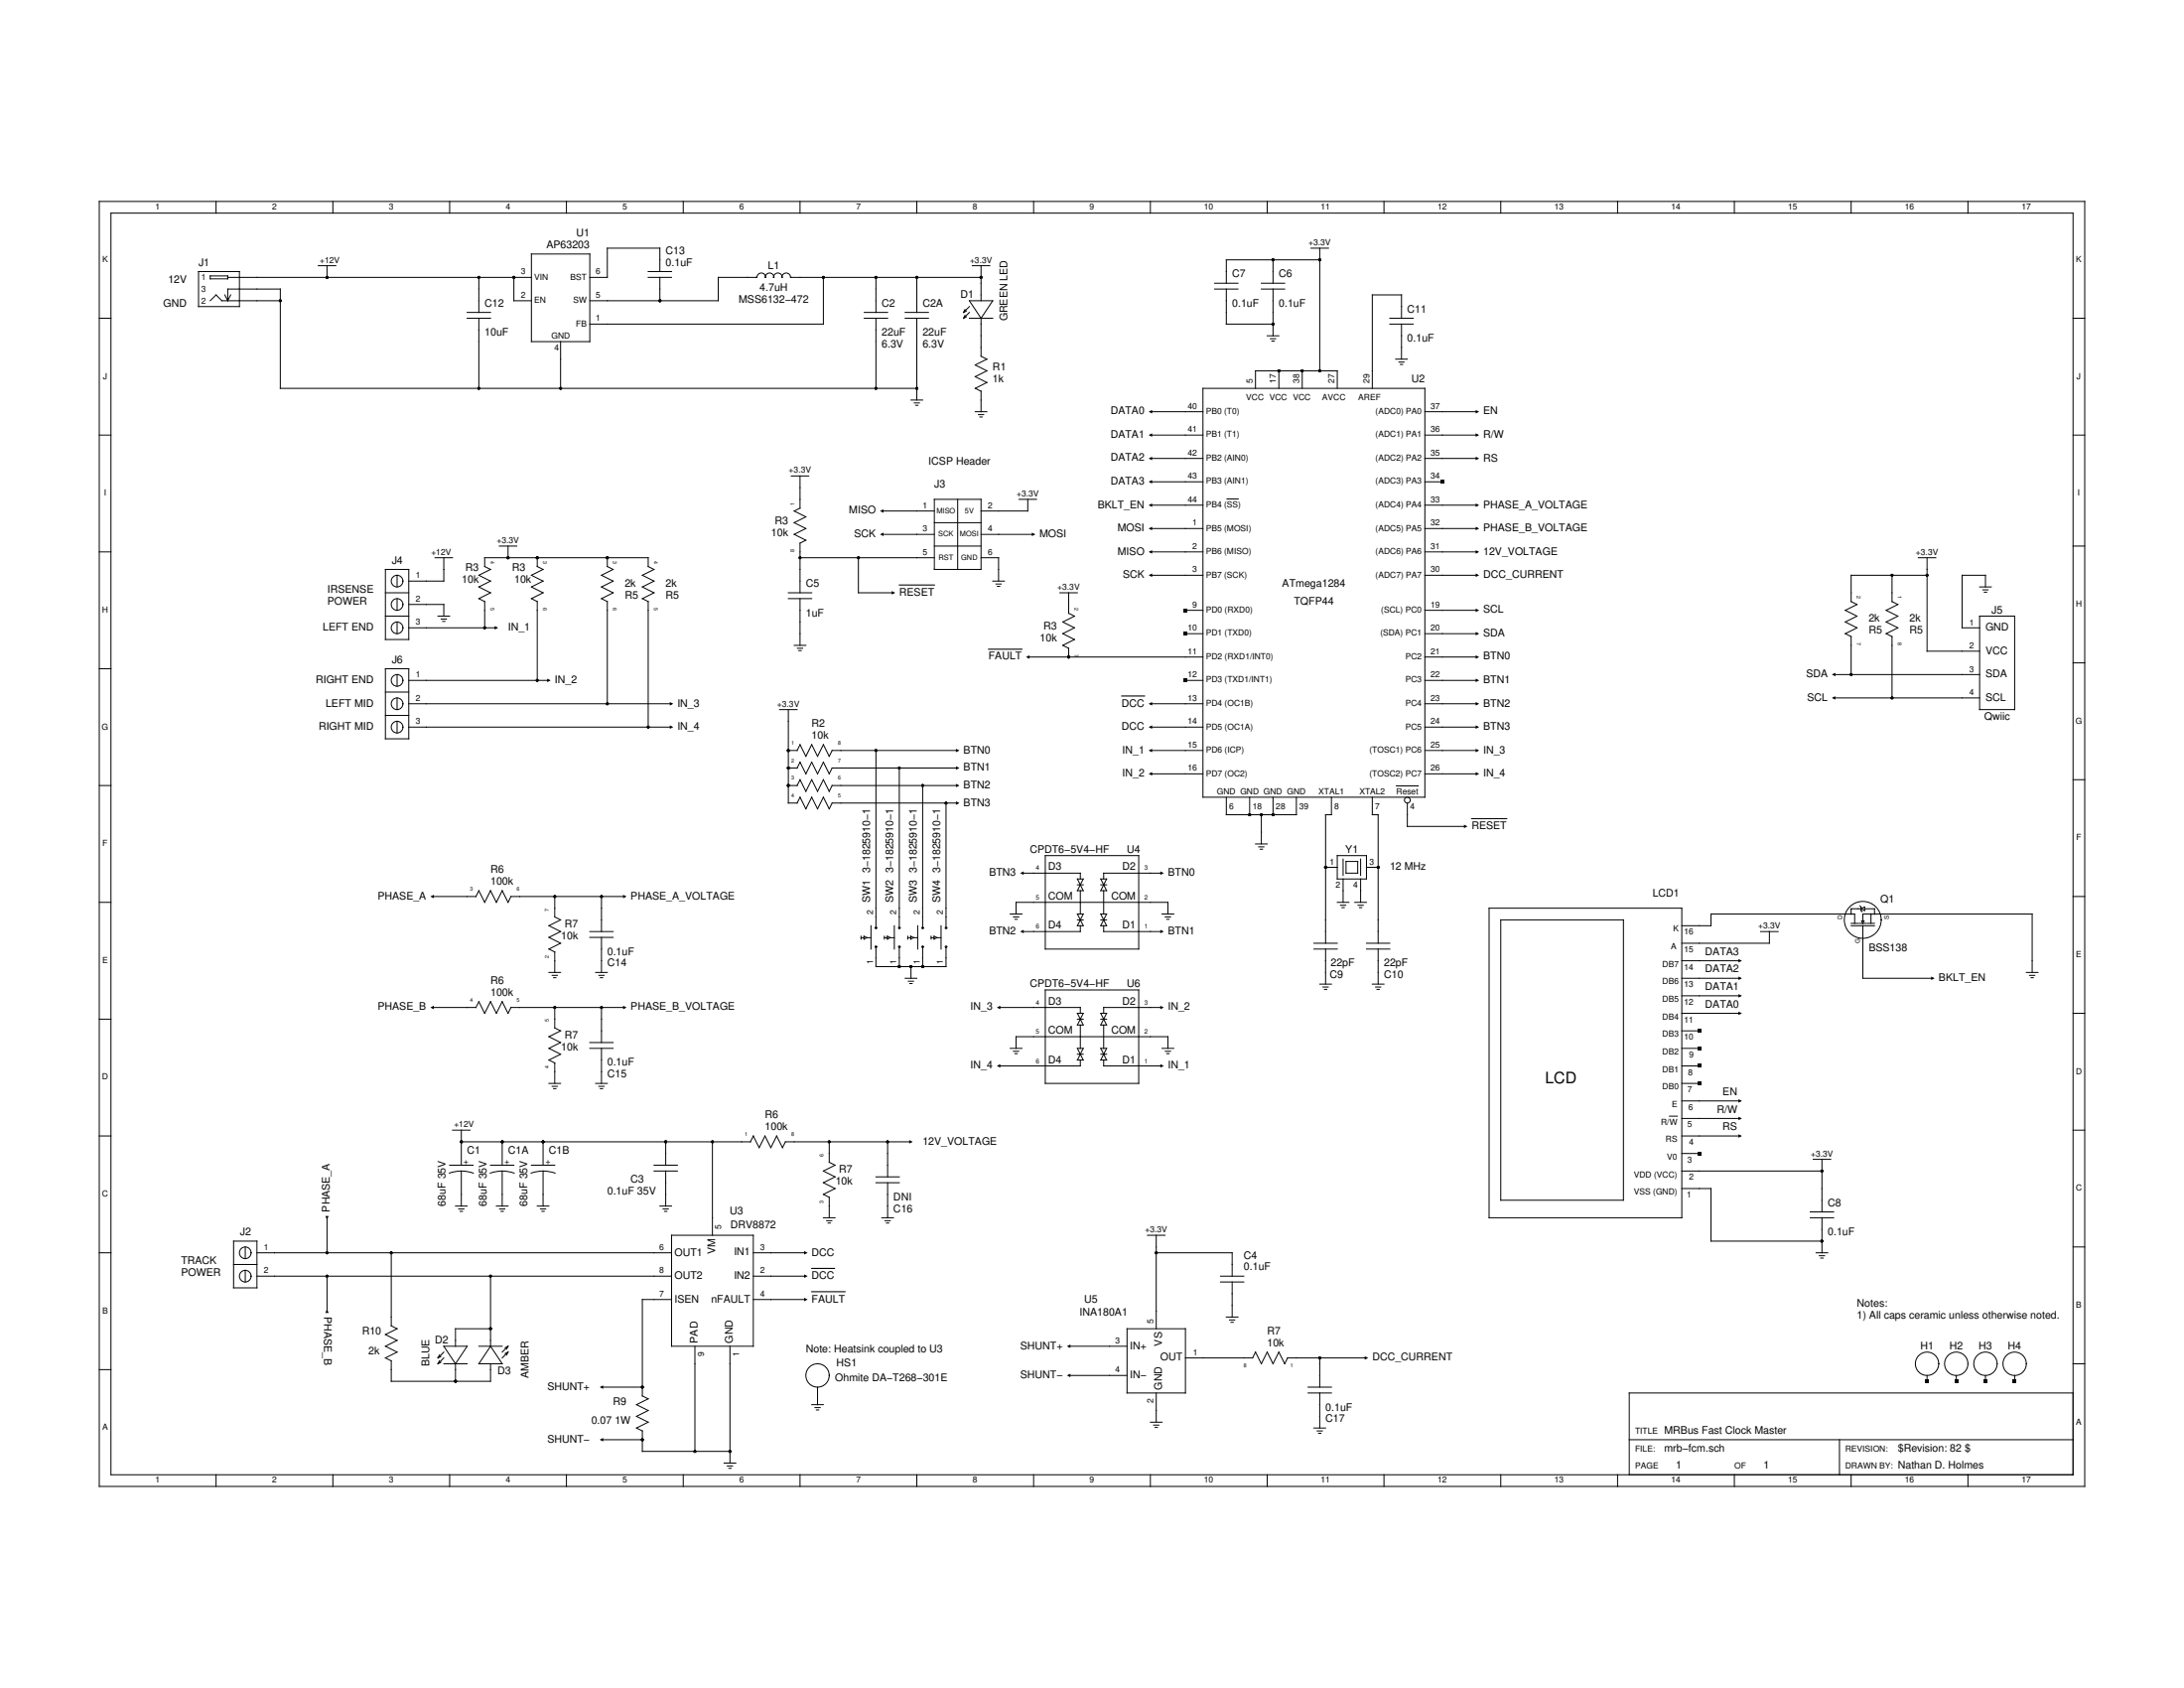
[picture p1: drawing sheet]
<svg xmlns="http://www.w3.org/2000/svg" width="279mm" height="216mm" viewBox="0 0 279 216" stroke-linecap="round" stroke-linejoin="round" font-family="sans-serif">
<g fill="none" stroke="#000" stroke-width=".13">
<path d="M12.7 25.8h254v164.3h-254zM14.2 27.3h251v161.3h-251zM25.4 34.7h5.2v4.5h-5.2zM26.9 38.5l.7-.8 .8 .8h7.5M26.9 35.3h2.2v.4h-2.2zM27.6 25.8v1.5M28.8 37.7l.3 .8M29.1 35.5h38.9M29.1 38.5v-1.5h6.8v12.7h81.4M29.5 37.7l-.4 .8M40.7 34h2.3M41.8 34v1.5"/>
<path d="M42.6 25.8v1.5M57.5 25.8v1.5M59.8 40h3M61.3 35.5v4.5M65.7 35.5v3h2.3M68 32.5h7.5v11.2h-7.5zM72.5 25.8v1.5M82.9 35.5h3M82.9 34.7h3M84.4 34.7v-3h-6.7v3.8h-2.2M84.4 35.5v3M87.4 25.8v1.5"/>
<path d="M102.3 25.8v1.5M105.3 35.5v6h-29.8M110.6 40h3M112.1 35.5v4.5M115.8 40h3M117.3 25.8v1.5M117.3 35.5v4.5M123.5 39.6l-.2 .4M123.6 39.8l-.3 .2M124 38.5h3l-1.5 2.2zM124 39.2l-.7 .8M124 40l-.7 .7"/>
<path d="M124.4 34h2.2M125.5 35.5h-24.4a.55 .55 0 0 0-.5-.6 .55 .55 0 0 0-.6 .6 .53 .53 0 0 0-.5-.6 .53 .53 0 0 0-.5 .6 .53 .53 0 0 0-.5-.6 .53 .53 0 0 0-.6 .6 .55 .55 0 0 0-.5-.6 .55 .55 0 0 0-.6 .6h-4.9v3h-16.4M125.5 34v4.5M132.2 25.8v1.5M147.2 25.8v1.5M155.4 36.2h3M155.4 37h3M156.9 37v4.5h6M161.4 36.2h3M161.4 37h3M162.1 25.8v1.5M162.9 33.2v3"/>
<path d="M162.9 37v5.9M167.7 31.7h2.3M168.8 33.2h-11.9v3M168.8 31.7v15.7M177.1 25.8v1.5M192 25.8v1.5M206.9 25.8v1.5M221.9 25.8v1.5M236.8 25.8v1.5M251.8 25.8v1.5M12.7 55.6h1.5M12.7 40.7h1.5"/>
<path d="M59.8 40.7h3M61.3 40.7v9M71.7 43.7v6M110.6 40.7h3M112.1 40.7v9M115.8 40.7h3M116.5 51.2h1.5M117 51.5h.6M117.1 51.8h.3M117.3 40.7v10.5M123.5 40.3l-.2 .4M123.6 40.5l-.3 .2"/>
<path d="M124 40.7h3M124.8 52.7h1.5M125.2 53h.6M125.4 53.3h.3M125.5 40.7v4.9l.8 .3-1.5 .8 1.5 .7-1.5 .8 1.5 .7-1.5 .8 .7 .3v2.7M147.2 55.6h6.7M147.2 52.7h6.7M147.2 58.6h6.7M153.9 49.7h28.4v52.3h-28.4zM160.6 49.7v-2.3h10.5v2.3M162.1 42.9h1.5M162.5 43.3h.7"/>
<path d="M162.7 43.6h.3M163.6 47.4v2.3M166.6 47.4v2.3M177.8 40.7h3M177.8 41.5h3M178.5 45.9h1.5M179 46.3h.6M179.1 46.6h.3M179.3 40.7v-3h-3.7v12M179.3 41.5v4.4M182.3 55.6h6.7M182.3 52.7h6.7"/>
<path d="M182.3 58.6h6.7M265.2 55.6h1.5M265.2 40.7h1.5M12.7 70.6h1.5M49.3 72.8h3v9h-3zM49.3 78.8h3M49.3 75.8h3M50.8 73.6v1.5M50.8 76.6v1.5M50.8 79.6v1.4M52.3 77.3h4.5v1.5M55.7 71.3h2.2"/>
<path d="M56 78.8h1.5M56.4 79.2h.7M56.6 79.5h.3M56.8 71.3v3h-4.5M62 72.5v-1.2h20.9v1.2M62 72.5l.8 .3-1.5 .8 1.5 .7-1.5 .8 1.5 .7-1.5 .8 .7 .3v3.4M63.9 69.8h2.2M65 69.8v1.5M68.7 71.3v1.2M68.7 72.5l.8 .3-1.5 .8 1.5 .7-1.5 .8 1.5 .7-1.5 .8 .7 .3v10.1M77.7 71.3v1.2M77.7 72.5l.7 .3-1.5 .8 1.5 .7-1.5 .8 1.5 .7-1.5 .8 .8 .3v13.1"/>
<path d="M82.9 72.5l.8 .3-1.5 .8 1.5 .7-1.5 .8 1.5 .7-1.5 .8 .7 .3v16.1M100.9 75.8h2.9M100.9 76.6h2.9M101.2 60.9h2.3M102.3 60.9v4.1l-.7 .4 1.5 .7-1.5 .8 1.5 .7-1.5 .7 1.5 .8-.8 .4v6.3M102.3 76.6v5.9M102.3 71.3h17.2M109.8 71.3v4.5h4.5M112.8 65.4h6.7M112.8 68.3h6.7M115 74.8h4.5M119.5 69.8h6"/>
<path d="M119.5 66.9h6M119.5 63.9h6v8.9h-6zM122.5 63.9v8.9M125.5 68.3h6.7M125.5 71.3h2.2v3M127 74.3h1.5M127.4 74.7h.7M127.6 75h.3M130.4 63.9h2.2M131.5 63.9v1.5h-6M135.6 75.8h2.2M136.7 78.4l.8 .4-1.5 .8 1.5 .7-1.5 .7 1.5 .8-1.5 .7 .7 .4v1.1"/>
<path d="M136.7 75.8v2.6M147.2 70.6h6.7M147.2 73.6h6.7M147.2 67.6h6.7M147.2 64.6h6.7M147.2 61.6h6.7M151.7 78.1h2.2M157 63.8h1.4M182.3 70.6h6.7M182.3 73.6h6.7M182.3 78.1h6.7M182.3 67.6h6.7"/>
<path d="M182.3 64.6h6.7M182.3 61.6h2.2M236.8 76.9l.8 .4-1.5 .8 1.5 .7-1.5 .8 1.5 .7-1.5 .7 .7 .4v4.9M242 73.6v3.4M242 76.9l.8 .4-1.5 .8 1.5 .7-1.5 .8 1.5 .7-1.5 .7 .7 .4v7.9M245.4 71.3h2.3M246.5 73.6h-9.7v3.4M246.5 71.3v12h6.8M253.3 78.8h4.4v12h-4.4zM253.3 75.1h1.4M253.7 75.4h.6M253.9 75.7h.2"/>
<path d="M254 75.1v-1.5h-3v6.7h2.3M265.2 69.8h1.5M12.7 85.5h1.5M49.3 85.5h3v9h-3zM49.3 88.5h3M49.3 91.5h3M50.8 86.3v1.5M50.8 89.3v1.5M50.8 92.3v1.4M52.3 80.3h11.2M52.3 93h33.6M52.3 90h33.6"/>
<path d="M52.3 87h17.9M99.7 90.8h2.3M100.9 96h1.1l.4-.8 .7 1.5 .7-1.5 .8 1.5 .7-1.5 .8 1.5 .4-.7h16M100.9 98.2h1.1l.4-.7 .7 1.5 .7-1.5 .8 1.5 .7-1.5 .8 1.5 .4-.8h16M100.9 90.8v11.9h1.1l.4-.7 .7 1.5 .7-1.5 .8 1.5 .7-1.5 .8 1.5 .4-.8h16M101.6 82.5h1.5M102 82.9h.7M102.2 83.2h.3M112.1 96v22.6M115 98.2v20.4M126.5 83h4.2M131.5 84h22.4"/>
<path d="M143.5 89h2.9M147.2 96h6.7M147.2 99h6.7M147.2 93h6.7M147.2 90h6.7M151.7 87h2.2M151.7 81h2.2M182.3 96h6.7M182.3 99h6.7M182.3 93h6.7M182.3 90h6.7M182.3 87h6.7"/>
<path d="M182.3 84h6.7M182.3 81h6.7M234.6 86.3h18.7M234.6 89.3h18.7M265.2 84.8h1.5M265.2 99.7h1.5M12.7 100.5h1.5M12.7 115.4h1.5M61.3 113.9l.7 1.5 .8-1.5 .7 1.5 .7-1.5 .8 1.5 .4-.7h14.5M61.3 113.9l-.4 .8h-5.6M71 114.7v2.6l.7 .4-1.5 .7 1.5 .7-1.5 .8 1.5 .7-1.5 .8 .8 .4v2.6M75.5 119.1h2.9"/>
<path d="M75.5 119.9h2.9M76.9 114.7v4.4M76.9 119.9v4.5M100.9 100.5h1.1l.4-.8 .7 1.5 .7-1.5 .8 1.5 .7-1.5 .8 1.5 .4-.7h16M110.2 119.7v.4M110.2 119.9h.3M110.5 119.7l.4 .2-.4 .2zM110.9 119.9h.5M111.4 118.4v3M113.1 119.9h.4M113.1 119.7v.4M113.5 119.7l.4 .2-.4 .2z"/>
<path d="M113.9 119.9h.5M114.4 118.4v3M116.1 119.9h.4M116.1 119.7v.4M116.5 119.7l.4 .2-.4 .2zM116.9 119.9h.5M117.4 118.4v3M118 100.5v18.1M119.1 119.9h.4M119.1 119.7v.4M119.5 119.7l.4 .2-.4 .2zM119.9 119.9h.5"/>
<path d="M120.4 118.4v3M121 102.7v15.9M129.2 116.9h1.5M129.7 117.3h.6M129.8 117.6h.3M130 116.9v-1.5h19.4v1.5M130.7 111.7h7.5v.7M133.7 109.4h12v12h-12zM137.8 116.9h.8l-.8 1.5h.8zM137.8 117.7h.8M137.8 112.4h.8l-.8 1.5h.8zM137.8 113.2h.8"/>
<path d="M138.2 118.4v.7h-7.5M138.2 113.9v3M140.8 116.9h.8l-.8 1.5h.8zM140.8 117.7h.8M140.8 112.4h.8l-.8 1.5h.8zM140.8 113.2h.8M141.2 118.4v.7h7.5M141.2 113.9v3M148.7 111.7h-7.5v.7M148.7 116.9h1.5M149.1 117.3h.6M149.3 117.6h.3"/>
<path d="M156.9 102v2.2h8.9v-2.2M159.9 102v2.2M160.6 107.9h1.5M161 108.3h.7M161.2 108.6h.3M161.4 104.2v3.7M162.9 102v2.2M169.6 110.9h1.5M170.3 102v2.2h-.7v16.4M171.1 115.4h1.5M171.1 109.4h3.7v3h-3.7zM171.5 115.8h.7"/>
<path d="M171.7 116.1h.3M171.8 109.9v2.1M171.8 112.4v3M172.2 110.2h1.5v1.5h-1.5zM173.3 115.4h1.5M173.7 115.8h.7M173.9 116.1h.3M174.1 109.9v2.1M174.1 112.4v3M174.8 110.9h1.5M175.6 102v2.2h.7v16.4M178.6 100.5h2.9"/>
<path d="M180 102.7v3h7.5M188.3 104.7h4.5M190.5 116.2h24.7v39.6h-24.7zM192 117.7h15.7v35.8h-15.7zM225.2 119.1h2.3M226.4 119.1v1.5h-11.2M236.8 118.4h3M236.8 118.1h.9M237.3 118.1v-1.2h-18.4v1.5h-3.7M237.9 118.1h.9M237.9 115.9l.2 .1v.5l.1 .1M238.1 116.2h-1.3v.7"/>
<path d="M238.1 116.2l.4-.2v.5zM238.2 117.8h.3l-.2 .3zM238.3 118.4v6.7h9M238.3 117.8v-.9h21.7v7.5M238.5 116.2h1.3v.7M238.9 118.1h.9M239.4 116.9v1.2M265.2 114.7h1.5M12.7 130.4h1.5M61.3 128.1l.7 1.5 .8-1.5 .7 1.5 .7-1.5 .8 1.5 .4-.7h14.5M61.3 128.1l-.4 .8h-5.6M70.2 138.6h1.5"/>
<path d="M70.2 124.4h1.5M70.6 124.8h.7M70.6 138.9h.7M70.8 125.1h.3M70.8 139.2h.3M71 128.9v2.6l.7 .3-1.5 .8 1.5 .7-1.5 .8 1.5 .7-1.5 .8 .8 .4v2.6M75.5 134.1h2.9M75.5 133.3h2.9M76.2 138.6h1.5M76.2 124.4h1.5M76.6 124.8h.7M76.6 138.9h.7"/>
<path d="M76.8 125.1h.3M76.8 139.2h.3M76.9 128.9v4.4M76.9 134.1v4.5M112.1 121.2v2.4h8.9v-2.4M115 121.2v2.4M115.8 125.1h1.5M116.2 125.5h.7M116.4 125.8h.3M116.5 123.6v1.5M118 121.2v2.4M127.7 128.9h10.5v.7"/>
<path d="M129.2 134.1h1.5M129.7 134.5h.6M129.8 134.8h.3M130 134.1v-1.5h19.4v1.5M133.7 126.6h12v12h-12zM137.8 130.4h.8M137.8 129.6h.8l-.8 1.5h.8zM137.8 134.1l.8 1.5h-.8l.8-1.5zM137.8 134.8h.8M138.2 135.6v.7h-10.5M138.2 131.1v3M140.8 130.4h.8"/>
<path d="M140.8 129.6h.8l-.8 1.5h.8zM140.8 134.1h.8l-.8 1.5h.8zM140.8 134.8h.8M141.2 135.6v.7h7.5M141.2 131.1v3M148.7 134.1h1.5M148.7 128.9h-7.5v.7M149.1 134.5h.6M149.3 134.8h.3M168.1 120.6h3M168.1 121.4h3M168.8 125.9h1.5"/>
<path d="M169.2 126.2h.7M169.4 126.5h.3M169.6 121.4v4.5M174.8 120.6h3M174.8 121.4h3M175.6 125.9h1.5M176 126.2h.6M176.2 126.5h.3M176.3 121.4v4.5M215.2 129.6h7.4M215.2 138.6h2.2M215.2 136.3h2.2"/>
<path d="M215.2 134.1h2.2M215.2 131.8h2.2M215.2 127.4h7.4M215.2 125.1h7.4M215.2 122.9h7.4M259.2 124.4h1.5M259.6 124.8h.7M259.8 125.1h.3M265.2 129.6h1.5M12.7 145.3h1.5M29.9 158.7h3v6h-3zM31.4 159.5v1.5"/>
<path d="M41.8 155.8v4.4M57.5 150a4.5 4.5 0 0 1 3.1 0M57.5 149h3M57.9 144.5h2.2M58.3 154.3h1.5M58.7 154.6h.7M58.9 154.9h.3M59 144.5v4.5M59 149.8v4.5M62.7 150a4.5 4.5 0 0 1 3.1 0M62.8 149h2.9M63.5 154.3h1.5"/>
<path d="M63.9 154.6h.7M64.1 154.9h.3M64.2 146v3M64.2 149.8v4.5M67.9 150a4.5 4.5 0 0 1 3.1 0M68 149h3M68.7 154.3h1.5M69.1 154.6h.7M69.3 154.9h.3M69.5 146v3M69.5 149.8v4.5M83.7 149.8h3"/>
<path d="M83.7 149h3M84.4 154.3h1.5M84.8 154.6h.7M85 154.9h.3M85.2 146v3M85.2 149.8v4.5M85.9 158h10.5v14.2h-10.5zM91.1 146v12M96.4 145.3l.7 1.5 .8-1.5 .7 1.5 .8-1.5 .7 1.5 .4-.8h16M96.4 145.3l-.4 .7h-37M105.3 155.8h1.5M105.3 152.8l.8 .3v2.7"/>
<path d="M105.7 156.1h.7M105.9 156.4h.3M106.1 146v2.7l.7 .3-1.5 .8 1.5 .7-1.5 .8 1.5 .7-1.5 .8M112.1 150.5h2.9M112.1 151.3h2.9M112.8 155.8h1.5M113.2 156.1h.7M113.4 156.4h.3M113.6 146v4.5M113.6 151.3v4.5M146.8 158h2.2M147.9 158v11.9"/>
<path d="M213.6 142.8h1M215.2 145.3h7.4M215.2 152h3.7v6.7h14.2M215.2 149.8h17.9M215.2 147.5h2.2M215.2 143.1h7.4M215.2 140.8h7.4M231.6 155.8h3M231.6 155h3M232 148.3h2.2M233.1 148.3v6.7M233.1 155.8v4.4"/>
<path d="M265.2 144.5h1.5M265.2 159.5h1.5M12.7 160.2h1.5M12.7 175.2h1.5M29.9 161.7h3M31.4 162.5v1.5M32.9 160.2h53M32.9 163.2h53M41.8 163.2v4.5M50.1 160.2v9.4l.7 .3-1.5 .8 1.5 .7-1.5 .8 1.5 .7-1.5 .8 .8 .4v2.6h12.7v-2.3M56.2 174.1l-.2 .3M56.2 173.3l-.2 .4"/>
<path d="M56.4 174.2l-.4 .2M56.4 173.5l-.4 .2M56.8 174.4h3M56.8 172.2h3l-1.5 2.2zM56.8 172.9l-.8 .8M56.8 173.7l-.8 .7M58.3 174.4v2.3M61.3 172.2h2.9M62.8 172.2l1.4 2.2h-2.9zM62.8 169.9h-4.5v2.3M62.8 163.2v9M65 172.9l-.8 .8"/>
<path d="M65 172.2l-.8 .7M65 172.2l-.4 .2M65 172.2l-.2 .4M65 172.9l-.4 .2M65 172.9l-.2 .4M76.9 177.4h5.3M82.2 178.5l.7 .4-1.5 .8 1.5 .7-1.5 .8 1.5 .7-1.5 .7 .8 .4v2.6h11.2M85.9 166.2h-3.7v12.4M88.9 172.2v13.4M93.4 172.2v14.9M96.4 160.2h6.7M96.4 163.2h6.7"/>
<path d="M96.4 166.2h6.7M103.8 165.2h4.3M103.8 162.2h3M103.8 179.7h1.5M104.6 177.4v2.3M136.7 172.2h7.5M136.7 175.9h7.5M144.2 169.9h7.5v8.3h-7.5zM147.9 160.2h9.7v3M147.9 178.2v3.7M151.7 173.7h8.5l.4-.8 .8 1.5 .7-1.5 .8 1.5 .7-1.5 .8 1.5 .3-.7h10.1M156.1 164h3"/>
<path d="M156.1 163.2h3M156.9 168.5h1.5M157.3 168.8h.7M157.5 169.1h.3M157.6 164v4.5M167.3 178.2h3M167.3 177.4h3M168.8 173.7v3.7M168.8 178.2v4.4M232.3 160.2h1.5M232.7 160.6h.7M232.9 160.9h.3"/>
<path d="M246.5 175.9v.8M250.3 175.9v.8M254 175.9v.8M257.7 175.9v.8M265.2 178.2h-56.8v10.4M265.2 174.4h1.5M27.6 188.6v1.5M42.6 188.6v1.5M57.5 188.6v1.5M72.5 188.6v1.5M76.9 184.1h5.3M87.4 188.6v1.5"/>
<path d="M92.6 187.1h1.5M93 187.5h.7M93.2 187.8h.3M102.3 188.6v1.5M104.3 180h.6M104.4 180.3h.3M117.3 188.6v1.5M132.2 188.6v1.5M147.2 188.6v1.5M147.2 181.9h1.5M147.6 182.3h.7M147.8 182.6h.3"/>
<path d="M162.1 188.6v1.5M168.1 182.6h1.5M168.5 183h.7M168.7 183.3h.3M177.1 188.6v1.5M192 188.6v1.5M206.9 188.6v1.5M208.4 184.1h56.8M221.9 188.6v1.5M235.3 184.1v4.5M236.8 188.6v1.5M251.8 188.6v1.5"/>
<circle cx="50.8" cy="77.3" r=".75"/>
<circle cx="50.8" cy="74.3" r=".75"/>
<circle cx="50.8" cy="90" r=".75"/>
<circle cx="50.8" cy="87" r=".75"/>
<circle cx="50.8" cy="80.3" r=".75"/>
<circle cx="50.8" cy="93" r=".75"/>
<circle cx="112.1" cy="118.7" r=".1"/>
<circle cx="115" cy="118.7" r=".1"/>
<circle cx="118" cy="118.7" r=".1"/>
<circle cx="121" cy="118.7" r=".1"/>
<circle cx="180" cy="102.3" r=".37"/>
<circle cx="236.8" cy="116.9" r=".04"/>
<circle cx="238.3" cy="117.7" r="2.36"/>
<circle cx="239.4" cy="116.9" r=".04"/>
<circle cx="239.8" cy="116.9" r=".04"/>
<circle cx="112.1" cy="121.1" r=".1"/>
<circle cx="115" cy="121.1" r=".1"/>
<circle cx="118" cy="121.1" r=".1"/>
<circle cx="121" cy="121.1" r=".1"/>
<circle cx="31.4" cy="160.2" r=".75"/>
<circle cx="31.4" cy="163.2" r=".75"/>
<circle cx="104.6" cy="175.9" r="1.49"/>
<circle cx="246.5" cy="174.4" r="1.49"/>
<circle cx="250.3" cy="174.4" r="1.49"/>
<circle cx="254" cy="174.4" r="1.49"/>
<circle cx="257.7" cy="174.4" r="1.49"/>
</g>
<g fill="#000">
<path d="M146.9 58.6l.5-.2v.5zM146.9 55.6l.5-.2v.5zM146.9 52.7l.5-.3v.5zM188.8 58.4l.4 .2-.4 .3zM188.8 55.4l.4 .2-.4 .3zM188.8 52.4l.4 .3-.4 .2zM112.6 65.4l.4-.3v.5zM112.6 68.3l.4-.2v.5zM114.1 75.6l.4 .2-.4 .2zM132 68.1l.5 .2-.5 .3zM146.9 70.6l.5-.2v.4zM146.9 73.6l.5-.2v.4z"/>
<path d="M146.9 67.6l.5-.2v.4zM146.9 61.6l.5-.2v.4zM146.9 64.6l.5-.2v.4zM151.4 77.8h.5v.5h-.5zM184.3 61.4h.4v.4h-.4zM188.8 77.8l.4 .3-.4 .2zM188.8 73.4l.4 .2-.4 .2zM188.8 70.4l.4 .2-.4 .2zM188.8 67.4l.4 .2-.4 .2zM188.8 64.4l.4 .2-.4 .2zM63.3 80.1l.4 .2-.4 .2zM70 86.8l.4 .2-.4 .2z"/>
<path d="M85.7 89.8l.4 .2-.4 .2zM85.7 92.8l.4 .2-.4 .2zM122.3 95.8l.4 .2-.4 .2zM122.3 98l.4 .2-.4 .3zM131.3 84l.4-.2v.5zM146.9 90l.5-.2v.4zM146.9 93l.5-.2v.4zM146.9 96l.5-.2v.4zM146.9 99l.5-.2v.4zM151.4 86.8h.5v.4h-.5zM151.4 80.8h.5v.5h-.5zM188.8 80.8l.4 .2-.4 .3z"/>
<path d="M188.8 83.8l.4 .2-.4 .3zM188.8 86.8l.4 .2-.4 .2zM188.8 89.8l.4 .2-.4 .2zM188.8 92.8l.4 .2-.4 .2zM188.8 95.8l.4 .2-.4 .2zM188.8 98.8l.4 .2-.4 .2zM234.4 86.3l.4-.2v.4zM234.4 89.3l.4-.3v.5zM55.1 114.7l.4-.3v.5zM79.7 114.4l.5 .3-.5 .2zM122.3 100.2l.4 .3-.4 .2zM122.3 102.5l.4 .2-.4 .2z"/>
<path d="M130.5 111.7l.5-.2v.4zM130.5 119.1l.5-.2v.5zM148.4 111.5l.5 .2-.5 .2zM148.4 118.9l.5 .2-.5 .3zM187.3 105.5l.4 .2-.4 .2zM55.1 128.9l.4-.3v.5zM79.7 128.6l.5 .3-.5 .2zM127.5 128.9l.5-.3v.5zM127.5 136.3l.5-.2v.5zM148.4 136.1l.5 .2-.5 .3zM148.4 128.6l.5 .3-.5 .2zM217.2 138.3h.4v.5h-.4z"/>
<path d="M217.2 136.1h.4v.5h-.4zM217.2 133.9h.4v.4h-.4zM217.2 131.6h.4v.5h-.4zM222.4 122.7l.4 .2-.4 .2zM222.4 124.9l.4 .2-.4 .2zM222.4 127.1l.4 .3-.4 .2zM222.4 129.4l.4 .2-.4 .2zM247.1 124.9l.4 .2-.4 .2zM41.6 155.5h.5l-.3 .5zM116.3 145.8l.5 .2-.5 .3zM217.2 147.3h.4v.5h-.4zM222.4 140.6l.4 .2-.4 .2z"/>
<path d="M222.4 142.8l.4 .3-.4 .2zM222.4 145.1l.4 .2-.4 .2zM41.8 167.5l.3 .4h-.5zM76.7 177.4l.5-.2v.4zM102.9 160l.4 .2-.4 .3zM102.9 166l.4 .2-.4 .2zM102.9 163l.4 .2-.4 .2zM136.5 175.9l.4-.2v.4zM136.5 172.2l.4-.2v.4zM174.6 173.5l.4 .2-.4 .2zM246.3 176.4h.5v.5h-.5zM250 176.4h.5v.5h-.5z"/>
<path d="M253.8 176.4h.4v.5h-.4zM257.5 176.4h.5v.5h-.5zM76.7 184.1l.5-.2v.5z"/>
<circle cx="35.9" cy="38.5" r=".19"/>
<circle cx="41.8" cy="35.5" r=".19"/>
<circle cx="61.3" cy="35.5" r=".19"/>
<circle cx="65.7" cy="35.5" r=".19"/>
<circle cx="84.4" cy="38.5" r=".19"/>
<circle cx="105.3" cy="35.5" r=".19"/>
<circle cx="112.1" cy="35.5" r=".19"/>
<circle cx="117.3" cy="35.5" r=".19"/>
<circle cx="125.5" cy="35.5" r=".19"/>
<circle cx="162.9" cy="33.2" r=".19"/>
<circle cx="168.8" cy="33.2" r=".19"/>
<circle cx="61.3" cy="49.7" r=".19"/>
<circle cx="71.7" cy="49.7" r=".19"/>
<circle cx="112.1" cy="49.7" r=".19"/>
<circle cx="117.3" cy="49.7" r=".19"/>
<circle cx="162.9" cy="41.5" r=".19"/>
<circle cx="163.6" cy="47.4" r=".19"/>
<circle cx="166.6" cy="47.4" r=".19"/>
<circle cx="168.8" cy="47.4" r=".19"/>
<circle cx="65" cy="71.3" r=".19"/>
<circle cx="68.7" cy="71.3" r=".19"/>
<circle cx="77.7" cy="71.3" r=".19"/>
<circle cx="102.3" cy="71.3" r=".19"/>
<circle cx="109.8" cy="71.3" r=".19"/>
<circle cx="242" cy="73.6" r=".19"/>
<circle cx="246.5" cy="73.6" r=".19"/>
<circle cx="62" cy="80.3" r=".19"/>
<circle cx="68.7" cy="87" r=".19"/>
<circle cx="77.7" cy="90" r=".19"/>
<circle cx="82.9" cy="93" r=".19"/>
<circle cx="100.9" cy="98.2" r=".19"/>
<circle cx="100.9" cy="96" r=".19"/>
<circle cx="112.1" cy="96" r=".19"/>
<circle cx="115" cy="98.2" r=".19"/>
<circle cx="136.7" cy="84" r=".19"/>
<circle cx="236.8" cy="86.3" r=".19"/>
<circle cx="242" cy="89.3" r=".19"/>
<circle cx="71" cy="114.7" r=".19"/>
<circle cx="76.9" cy="114.7" r=".19"/>
<circle cx="100.9" cy="100.5" r=".19"/>
<circle cx="118" cy="100.5" r=".19"/>
<circle cx="121" cy="102.7" r=".19"/>
<circle cx="159.9" cy="104.2" r=".19"/>
<circle cx="161.4" cy="104.2" r=".19"/>
<circle cx="162.9" cy="104.2" r=".19"/>
<circle cx="169.6" cy="110.9" r=".19"/>
<circle cx="176.3" cy="110.9" r=".19"/>
<circle cx="236.8" cy="116.9" r=".04"/>
<circle cx="239.4" cy="116.9" r=".04"/>
<circle cx="239.8" cy="116.9" r=".04"/>
<circle cx="71" cy="128.9" r=".19"/>
<circle cx="76.9" cy="128.9" r=".19"/>
<circle cx="115" cy="123.6" r=".19"/>
<circle cx="116.5" cy="123.6" r=".19"/>
<circle cx="118" cy="123.6" r=".19"/>
<circle cx="59" cy="146" r=".19"/>
<circle cx="64.2" cy="146" r=".19"/>
<circle cx="69.5" cy="146" r=".19"/>
<circle cx="85.2" cy="146" r=".19"/>
<circle cx="91.1" cy="146" r=".19"/>
<circle cx="106.1" cy="146" r=".19"/>
<circle cx="113.6" cy="146" r=".19"/>
<circle cx="233.1" cy="158.7" r=".19"/>
<circle cx="233.1" cy="149.8" r=".19"/>
<circle cx="41.8" cy="160.2" r=".19"/>
<circle cx="41.8" cy="163.2" r=".19"/>
<circle cx="50.1" cy="160.2" r=".19"/>
<circle cx="58.3" cy="176.7" r=".19"/>
<circle cx="62.8" cy="163.2" r=".19"/>
<circle cx="62.8" cy="169.9" r=".19"/>
<circle cx="82.2" cy="177.4" r=".19"/>
<circle cx="147.9" cy="160.2" r=".19"/>
<circle cx="168.8" cy="173.7" r=".19"/>
<circle cx="82.2" cy="184.1" r=".19"/>
<circle cx="88.9" cy="185.6" r=".19"/>
<circle cx="93.4" cy="185.6" r=".19"/>
</g>
<text font-size="2" x="197.7" y="138.6">LCD</text>
<g font-size="1.3">
<text x="25.4" y="34">J1</text>
<text x="69.9" y="31.7">AP63203</text>
<text x="73.7" y="30.2">U1</text>
<text x="85.2" y="32.5">C13</text>
<text x="85.2" y="34">0.1uF</text>
<text x="98.2" y="34.4">L1</text>
<text x="157.6" y="35.5">C7</text>
<text x="163.6" y="35.5">C6</text>
<text x="20.9" y="39.2">GND</text>
<text x="21.5" y="36.2">12V</text>
<text x="62" y="39.2">C12</text>
<text x="94.5" y="38.7">MSS6132−472</text>
<text x="97.2" y="37.2">4.7uH</text>
<text x="112.8" y="39.2">C2</text>
<text x="118" y="39.2">C2A</text>
<text x="122.9" y="38.1">D1</text>
<text x="128.9" y="41.1" transform="rotate(-90 128.9 41.1)">GREEN LED</text>
<text x="157.6" y="39.2">0.1uF</text>
<text x="163.6" y="39.2">0.1uF</text>
<text x="180" y="40">C11</text>
<text x="62" y="42.9">10uF</text>
<text x="112.8" y="42.9">22uF</text>
<text x="112.8" y="44.4">6.3V</text>
<text x="118" y="42.9">22uF</text>
<text x="118" y="44.4">6.3V</text>
<text x="127" y="47.4">R1</text>
<text x="180" y="43.7">0.1uF</text>
<text x="127" y="48.9">1k</text>
<text x="142.1" y="53">DATA0</text>
<text x="180.6" y="48.9">U2</text>
<text x="189.8" y="53">EN</text>
<text x="118.8" y="59.4">ICSP Header</text>
<text x="142.1" y="59">DATA2</text>
<text x="142.1" y="56">DATA1</text>
<text x="189.8" y="59">RS</text>
<text x="189.8" y="56">R/W</text>
<text x="108.6" y="65.7">MISO</text>
<text x="119.5" y="62.4">J3</text>
<text x="140.4" y="65">BKLT_EN</text>
<text x="142.1" y="62">DATA3</text>
<text x="189.8" y="65">PHASE_A_VOLTAGE</text>
<text x="98.7" y="68.6">10k</text>
<text x="99.1" y="67.1">R3</text>
<text x="109.3" y="68.7">SCK</text>
<text x="133" y="68.7">MOSI</text>
<text x="143" y="70.9">MISO</text>
<text x="143" y="68">MOSI</text>
<text x="189.8" y="70.9">12V_VOLTAGE</text>
<text x="189.8" y="68">PHASE_B_VOLTAGE</text>
<text x="41.9" y="75.8">IRSENSE</text>
<text x="41.9" y="77.3">POWER</text>
<text x="50.1" y="72.1">J4</text>
<text x="59.1" y="74.6">10k</text>
<text x="59.5" y="73.1">R3</text>
<text x="65.5" y="73.1">R3</text>
<text x="65.8" y="74.6">10k</text>
<text x="79.9" y="75.1">2k</text>
<text x="79.9" y="76.6">R5</text>
<text x="85.2" y="75.1">2k</text>
<text x="85.2" y="76.6">R5</text>
<text x="103.1" y="75.1">C5</text>
<text x="115" y="76.2">RESET</text>
<text x="143.7" y="73.9">SCK</text>
<text x="164" y="75">ATmega1284</text>
<text x="165.5" y="77.3">TQFP44</text>
<text x="189.8" y="73.9">DCC_CURRENT</text>
<text x="41.3" y="80.7">LEFT END</text>
<text x="65" y="80.7">IN_1</text>
<text x="103.1" y="78.8">1uF</text>
<text x="133" y="82">10k</text>
<text x="133.5" y="80.5">R3</text>
<text x="189.8" y="78.4">SCL</text>
<text x="189.8" y="81.4">SDA</text>
<text x="239.1" y="79.6">2k</text>
<text x="239.1" y="81">R5</text>
<text x="244.3" y="79.6">2k</text>
<text x="244.3" y="81">R5</text>
<text x="254" y="80.7">GND</text>
<text x="254" y="83.6">VCC</text>
<text x="254.8" y="78.4">J5</text>
<text x="40.4" y="87.4">RIGHT END</text>
<text x="50.1" y="84.8">J6</text>
<text x="71" y="87.4">IN_2</text>
<text x="126.5" y="84.4">FAULT</text>
<text x="189.8" y="84.4">BTN0</text>
<text x="189.8" y="87.4">BTN1</text>
<text x="231.1" y="86.6">SDA</text>
<text x="231.2" y="89.6">SCL</text>
<text x="254" y="86.6">SDA</text>
<text x="254" y="89.6">SCL</text>
<text x="40.8" y="93.4">RIGHT MID</text>
<text x="41.7" y="90.4">LEFT MID</text>
<text x="86.7" y="90.4">IN_3</text>
<text x="86.7" y="93.4">IN_4</text>
<text x="103.8" y="94.5">10k</text>
<text x="103.8" y="93">R2</text>
<text x="143.5" y="90.4">DCC</text>
<text x="143.5" y="93.4">DCC</text>
<text x="189.8" y="90.4">BTN2</text>
<text x="189.8" y="93.4">BTN3</text>
<text x="253.8" y="92.1">Qwiic</text>
<text x="123.3" y="96.3">BTN0</text>
<text x="123.3" y="98.6">BTN1</text>
<text x="123.3" y="100.8">BTN2</text>
<text x="143.6" y="96.3">IN_1</text>
<text x="143.6" y="99.3">IN_2</text>
<text x="189.8" y="96.3">IN_3</text>
<text x="189.8" y="99.3">IN_4</text>
<text x="123.3" y="103.1">BTN3</text>
<text x="188.3" y="106.1">RESET</text>
<text x="62.8" y="113.2">100k</text>
<text x="62.8" y="111.7">R6</text>
<text x="126.5" y="112">BTN3</text>
<text x="131.7" y="109.1">CPDT6−5V4−HF</text>
<text x="134.1" y="111.3">D3</text>
<text x="143.6" y="111.3">D2</text>
<text x="144.2" y="109.1">U4</text>
<text x="149.4" y="112">BTN0</text>
<text x="172.1" y="109.1">Y1</text>
<text x="177.8" y="111.3">12 MHz</text>
<text x="48.3" y="115">PHASE_A</text>
<text x="72.2" y="118.6">R7</text>
<text x="80.7" y="115">PHASE_A_VOLTAGE</text>
<text x="111.3" y="115.4" transform="rotate(-90 111.3 115.4)">SW1 3−1825910−1</text>
<text x="114.3" y="115.4" transform="rotate(-90 114.3 115.4)">SW2 3−1825910−1</text>
<text x="117.3" y="115.4" transform="rotate(-90 117.3 115.4)">SW3 3−1825910−1</text>
<text x="120.3" y="115.4" transform="rotate(-90 120.3 115.4)">SW4 3−1825910−1</text>
<text x="126.5" y="119.5">BTN2</text>
<text x="134.1" y="115">COM</text>
<text x="134.1" y="118.8">D4</text>
<text x="142.2" y="115">COM</text>
<text x="143.6" y="118.8">D1</text>
<text x="149.4" y="119.5">BTN1</text>
<text x="211.4" y="114.7">LCD1</text>
<text x="240.6" y="115.4">Q1</text>
<text x="62.8" y="125.9">R6</text>
<text x="71.8" y="120.1">10k</text>
<text x="77.7" y="123.6">C14</text>
<text x="77.7" y="122.1">0.1uF</text>
<text x="170.1" y="125.1">C9</text>
<text x="170.2" y="123.6">22pF</text>
<text x="177.1" y="125.1">C10</text>
<text x="177.1" y="123.6">22pF</text>
<text x="218.1" y="122.1">DATA3</text>
<text x="218.1" y="124.4">DATA2</text>
<text x="239.1" y="121.6">BSS138</text>
<text x="248" y="125.5">BKLT_EN</text>
<text x="48.3" y="129.2">PHASE_B</text>
<text x="62.8" y="127.4">100k</text>
<text x="80.7" y="129.2">PHASE_B_VOLTAGE</text>
<text x="124.2" y="129.2">IN_3</text>
<text x="131.7" y="126.2">CPDT6−5V4−HF</text>
<text x="134.1" y="128.5">D3</text>
<text x="143.6" y="128.5">D2</text>
<text x="144.2" y="126.2">U6</text>
<text x="149.4" y="129.2">IN_2</text>
<text x="218.1" y="126.6">DATA1</text>
<text x="218.1" y="128.9">DATA0</text>
<text x="71.8" y="134.3">10k</text>
<text x="72.2" y="132.8">R7</text>
<text x="77.7" y="137.8">C15</text>
<text x="77.7" y="136.3">0.1uF</text>
<text x="124.2" y="136.7">IN_4</text>
<text x="134.1" y="132.2">COM</text>
<text x="134.1" y="136">D4</text>
<text x="142.2" y="132.2">COM</text>
<text x="143.6" y="136">D1</text>
<text x="149.4" y="136.7">IN_1</text>
<text x="97.9" y="143.1">R6</text>
<text x="219.6" y="142.3">R/W</text>
<text x="220.4" y="140.1">EN</text>
<text x="59.8" y="147.5">C1</text>
<text x="65" y="147.5">C1A</text>
<text x="70.2" y="147.5">C1B</text>
<text x="97.9" y="144.5">100k</text>
<text x="118" y="146.4">12V_VOLTAGE</text>
<text x="220.4" y="144.5">RS</text>
<text x="42.2" y="155" transform="rotate(-90 42.2 155)">PHASE_A</text>
<text x="57" y="154.3" transform="rotate(-90 57 154.3)">68uF 35V</text>
<text x="62.2" y="154.3" transform="rotate(-90 62.2 154.3)">68uF 35V</text>
<text x="67.5" y="154.3" transform="rotate(-90 67.5 154.3)">68uF 35V</text>
<text x="77.7" y="152.8">0.1uF 35V</text>
<text x="80.7" y="151.3">C3</text>
<text x="93.4" y="155.4">U3</text>
<text x="106.9" y="151.5">10k</text>
<text x="107.3" y="150">R7</text>
<text x="114.3" y="155">C16</text>
<text x="114.3" y="153.5">DNI</text>
<text x="233.8" y="154.3">C8</text>
<text x="23.2" y="161.7">TRACK</text>
<text x="30.7" y="158">J2</text>
<text x="86.3" y="160.6">OUT1</text>
<text x="91.5" y="160.4" transform="rotate(-90 91.5 160.4)">VM</text>
<text x="93.4" y="157.1">DRV8872</text>
<text x="93.9" y="160.6">IN1</text>
<text x="103.8" y="160.6">DCC</text>
<text x="159.1" y="161">C4</text>
<text x="233.8" y="158">0.1uF</text>
<text x="23.2" y="163.2">POWER</text>
<text x="86.3" y="163.6">OUT2</text>
<text x="86.3" y="166.6">ISEN</text>
<text x="91" y="166.6">nFAULT</text>
<text x="93.9" y="163.6">IN2</text>
<text x="103.8" y="166.6">FAULT</text>
<text x="103.8" y="163.6">DCC</text>
<text x="138.7" y="166.6">U5</text>
<text x="159.1" y="162.5">0.1uF</text>
<text x="237.6" y="167.1">Notes:</text>
<text x="41.5" y="168.5" transform="rotate(90 41.5 168.5)">PHASE_B</text>
<text x="46.3" y="170.7">R10</text>
<text x="47.1" y="173.2">2k</text>
<text x="55.7" y="171.8">D2</text>
<text x="89.3" y="171.8" transform="rotate(-90 89.3 171.8)">PAD</text>
<text x="93.7" y="171.8" transform="rotate(-90 93.7 171.8)">GND</text>
<text x="103.1" y="172.9">Note: Heatsink coupled to U3</text>
<text x="130.5" y="172.5">SHUNT+</text>
<text x="138.1" y="168.3">INA180A1</text>
<text x="144.6" y="172.5">IN+</text>
<text x="148.7" y="172.2" transform="rotate(-90 148.7 172.2)">VS</text>
<text x="162.1" y="172.2">10k</text>
<text x="162.1" y="170.7">R7</text>
<text x="237.6" y="168.6">1) All caps ceramic unless otherwise noted.</text>
<text x="245.7" y="172.5">H1</text>
<text x="249.4" y="172.5">H2</text>
<text x="253.1" y="172.5">H3</text>
<text x="256.9" y="172.5">H4</text>
<text x="54.9" y="174.8" transform="rotate(-90 54.9 174.8)">BLUE</text>
<text x="63.6" y="175.8">D3</text>
<text x="67.6" y="176.3" transform="rotate(-90 67.6 176.3)">AMBER</text>
<text x="70" y="177.8">SHUNT+</text>
<text x="78.4" y="179.7">R9</text>
<text x="106.8" y="176.7">Ohmite DA−T268−301E</text>
<text x="107" y="174.8">HS1</text>
<text x="130.5" y="176.3">SHUNT−</text>
<text x="144.6" y="176.3">IN−</text>
<text x="148.4" y="174">OUT</text>
<text x="148.7" y="177.8" transform="rotate(-90 148.7 177.8)">GND</text>
<text x="175.6" y="174">DCC_CURRENT</text>
<text x="70" y="184.5">SHUNT−</text>
<text x="75.7" y="182.1">0.07 1W</text>
<text x="169.6" y="181.9">C17</text>
<text x="169.6" y="180.4">0.1uF</text>
<text x="212.9" y="183.4">MRBus Fast Clock Master</text>
<text x="212.9" y="185.6">mrb−fcm.sch</text>
<text x="242.8" y="185.6">$Revision: 82 $</text>
<text x="214.4" y="187.9">1</text>
<text x="225.6" y="187.9">1</text>
<text x="242.8" y="187.9">Nathan D. Holmes</text>
</g>
<g font-size="1.1">
<text x="19.9" y="26.8">1</text>
<text x="34.8" y="26.8">2</text>
<text x="49.8" y="26.8">3</text>
<text x="64.7" y="26.8">4</text>
<text x="79.6" y="26.8">5</text>
<text x="94.6" y="26.8">6</text>
<text x="109.5" y="26.8">7</text>
<text x="124.5" y="26.8">8</text>
<text x="139.4" y="26.8">9</text>
<text x="154" y="26.8">10</text>
<text x="169" y="26.8">11</text>
<text x="183.9" y="26.8">12</text>
<text x="198.9" y="26.8">13</text>
<text x="213.8" y="26.8">14</text>
<text x="228.7" y="26.8">15</text>
<text x="243.7" y="26.8">16</text>
<text x="258.6" y="26.8">17</text>
<text x="13.1" y="33.5">K</text>
<text x="25.8" y="35.9">1</text>
<text x="40.9" y="33.6">+12V</text>
<text x="66.6" y="35.1">3</text>
<text x="68.4" y="35.8">VIN</text>
<text x="73" y="35.8">BST</text>
<text x="76.2" y="35.1">6</text>
<text x="124.1" y="33.6">+3.3V</text>
<text x="167.4" y="31.4">+3.3V</text>
<text x="265.6" y="33.5">K</text>
<text x="25.8" y="38.8">2</text>
<text x="25.8" y="37.3">3</text>
<text x="66.6" y="38.1">2</text>
<text x="68.4" y="38.7">EN</text>
<text x="73.3" y="38.8">SW</text>
<text x="73.7" y="41.7">FB</text>
<text x="76.2" y="41.1">1</text>
<text x="76.2" y="38.1">5</text>
<text x="70.6" y="43.3">GND</text>
<text x="70.9" y="44.8">4</text>
<text x="13.2" y="48.5">J</text>
<text x="151.9" y="52.3">40</text>
<text x="154.3" y="52.9">PB0 (T0)</text>
<text x="159.4" y="51.2">VCC VCC VCC</text>
<text x="160.2" y="49" transform="rotate(-90 160.2 49)">5</text>
<text x="163.2" y="49" transform="rotate(-90 163.2 49)">17</text>
<text x="166.2" y="49" transform="rotate(-90 166.2 49)">38</text>
<text x="169.2" y="51.2">AVCC</text>
<text x="170.7" y="49" transform="rotate(-90 170.7 49)">27</text>
<text x="173.8" y="51.2">AREF</text>
<text x="175.2" y="49" transform="rotate(-90 175.2 49)">29</text>
<text x="176" y="52.9">(ADC0) PA0</text>
<text x="183" y="52.3">37</text>
<text x="265.7" y="48.5">J</text>
<text x="151.9" y="58.3">42</text>
<text x="151.9" y="55.3">41</text>
<text x="154.3" y="58.9">PB2 (AIN0)</text>
<text x="154.3" y="55.9">PB1 (T1)</text>
<text x="176" y="58.9">(ADC2) PA2</text>
<text x="176" y="55.9">(ADC1) PA1</text>
<text x="183" y="58.3">35</text>
<text x="183" y="55.3">36</text>
<text x="13.3" y="63.4">I</text>
<text x="100.9" y="60.5">+3.3V</text>
<text x="118" y="65">1</text>
<text x="126.4" y="65">2</text>
<text x="130.1" y="63.5">+3.3V</text>
<text x="151.9" y="64.2">44</text>
<text x="151.9" y="61.3">43</text>
<text x="154.3" y="61.9">PB3 (AIN1)</text>
<text x="154.3" y="64.9">PB4 (SS)</text>
<text x="176" y="64.9">(ADC4) PA4</text>
<text x="176" y="61.9">(ADC3) PA3</text>
<text x="183" y="64.2">33</text>
<text x="183" y="61.3">34</text>
<text x="265.8" y="63.4">I</text>
<text x="55.2" y="71">+12V</text>
<text x="63.6" y="69.5">+3.3V</text>
<text x="118" y="68">3</text>
<text x="118" y="71">5</text>
<text x="126.4" y="68">4</text>
<text x="126.4" y="71">6</text>
<text x="152.5" y="70.2">2</text>
<text x="152.5" y="67.2">1</text>
<text x="154.3" y="70.9">PB6 (MISO)</text>
<text x="154.3" y="67.9">PB5 (MOSI)</text>
<text x="176" y="70.9">(ADC6) PA6</text>
<text x="176" y="67.9">(ADC5) PA5</text>
<text x="183" y="70.2">31</text>
<text x="183" y="67.2">32</text>
<text x="245.1" y="71">+3.3V</text>
<text x="53.2" y="74">1</text>
<text x="53.2" y="76.9">2</text>
<text x="135.3" y="75.4">+3.3V</text>
<text x="152.5" y="77.7">9</text>
<text x="152.5" y="73.2">3</text>
<text x="154.3" y="73.9">PB7 (SCK)</text>
<text x="176" y="73.9">(ADC7) PA7</text>
<text x="183" y="77.7">19</text>
<text x="183" y="73.2">30</text>
<text x="265.6" y="77.6">H</text>
<text x="13.1" y="78.3">H</text>
<text x="53.2" y="79.9">3</text>
<text x="151.9" y="83.7">11</text>
<text x="151.9" y="80.7">10</text>
<text x="154.3" y="81.3">PD1 (TXD0)</text>
<text x="154.3" y="78.3">PD0 (RXD0)</text>
<text x="176.6" y="81.3">(SDA) PC1</text>
<text x="176.7" y="78.3">(SCL) PC0</text>
<text x="183" y="83.7">21</text>
<text x="183" y="80.7">20</text>
<text x="251.9" y="80">1</text>
<text x="251.9" y="83">2</text>
<text x="53.2" y="86.7">1</text>
<text x="53.2" y="89.6">2</text>
<text x="151.9" y="89.6">13</text>
<text x="151.9" y="86.7">12</text>
<text x="154.3" y="87.3">PD3 (TXD1/INT1)</text>
<text x="154.3" y="84.3">PD2 (RXD1/INT0)</text>
<text x="179.8" y="87.3">PC3</text>
<text x="179.8" y="84.3">PC2</text>
<text x="183" y="89.6">23</text>
<text x="183" y="86.7">22</text>
<text x="251.9" y="85.9">3</text>
<text x="251.9" y="88.9">4</text>
<text x="13" y="93.3">G</text>
<text x="53.2" y="92.6">3</text>
<text x="99.4" y="90.4">+3.3V</text>
<text x="151.9" y="95.6">15</text>
<text x="151.9" y="92.6">14</text>
<text x="154.3" y="93.3">PD5 (OC1A)</text>
<text x="154.3" y="90.3">PD4 (OC1B)</text>
<text x="179.8" y="93.3">PC5</text>
<text x="179.8" y="90.3">PC4</text>
<text x="183" y="95.6">25</text>
<text x="183" y="92.6">24</text>
<text x="265.5" y="92.5">G</text>
<text x="151.9" y="98.6">16</text>
<text x="154.3" y="99.3">PD7 (OC2)</text>
<text x="154.3" y="96.3">PD6 (ICP)</text>
<text x="155.7" y="101.6">GND GND GND GND</text>
<text x="168.7" y="101.6">XTAL1</text>
<text x="173.9" y="101.6">XTAL2</text>
<text x="175.2" y="99.3">(TOSC2) PC7</text>
<text x="175.2" y="96.3">(TOSC1) PC6</text>
<text x="178.6" y="101.6">Reset</text>
<text x="183" y="98.6">26</text>
<text x="157.3" y="103.5">6</text>
<text x="160.2" y="103.5">18</text>
<text x="163.2" y="103.5">28</text>
<text x="166.2" y="103.5">39</text>
<text x="170.7" y="103.5">8</text>
<text x="175.9" y="103.5">7</text>
<text x="180.4" y="103.5">4</text>
<text x="265.6" y="107.5">F</text>
<text x="13.1" y="108.2">F</text>
<text x="170.1" y="110.6">1</text>
<text x="170.9" y="113.6">2</text>
<text x="173.1" y="113.6">4</text>
<text x="175.2" y="110.6">3</text>
<text x="111.7" y="116.9" transform="rotate(-90 111.7 116.9)">2</text>
<text x="114.7" y="116.9" transform="rotate(-90 114.7 116.9)">2</text>
<text x="117.7" y="116.9" transform="rotate(-90 117.7 116.9)">2</text>
<text x="120.6" y="116.9" transform="rotate(-90 120.6 116.9)">2</text>
<text x="214.1" y="119.2">K</text>
<text x="215.4" y="119.6">16</text>
<text x="224.9" y="118.8">+3.3V</text>
<text x="13.1" y="123.2">E</text>
<text x="111.7" y="123.3" transform="rotate(-90 111.7 123.3)">1</text>
<text x="114.7" y="123.3" transform="rotate(-90 114.7 123.3)">1</text>
<text x="117.7" y="123.3" transform="rotate(-90 117.7 123.3)">1</text>
<text x="120.6" y="123.3" transform="rotate(-90 120.6 123.3)">1</text>
<text x="212.7" y="125.9">DB6</text>
<text x="212.7" y="123.7">DB7</text>
<text x="213.8" y="121.4">A</text>
<text x="215.4" y="124">14</text>
<text x="215.4" y="121.8">15</text>
<text x="265.6" y="122.4">E</text>
<text x="212.7" y="130.4">DB4</text>
<text x="212.7" y="128.2">DB5</text>
<text x="215.4" y="130.8">11</text>
<text x="215.4" y="128.5">12</text>
<text x="215.4" y="126.3">13</text>
<text x="212.7" y="132.6">DB3</text>
<text x="212.7" y="134.9">DB2</text>
<text x="212.7" y="137.1">DB1</text>
<text x="215.4" y="133">10</text>
<text x="216" y="137.5">8</text>
<text x="216.1" y="135.2">9</text>
<text x="265.6" y="137.4">D</text>
<text x="13.1" y="138.1">D</text>
<text x="212.5" y="143.8">R/W</text>
<text x="212.7" y="139.4">DB0</text>
<text x="213.9" y="141.6">E</text>
<text x="215.9" y="139.7">7</text>
<text x="216" y="142">6</text>
<text x="58.1" y="144.2">+12V</text>
<text x="59.4" y="148.3" transform="rotate(90 59.4 148.3)">+</text>
<text x="64.6" y="148.3" transform="rotate(90 64.6 148.3)">+</text>
<text x="69.8" y="148.3" transform="rotate(90 69.8 148.3)">+</text>
<text x="213.1" y="146.1">RS</text>
<text x="213.3" y="148.3">V0</text>
<text x="215.9" y="148.7">3</text>
<text x="215.9" y="144.2">5</text>
<text x="216.1" y="146.4">4</text>
<text x="231.7" y="147.9">+3.3V</text>
<text x="13.1" y="153.1">C</text>
<text x="209" y="152.8">VSS (GND)</text>
<text x="209" y="150.6">VDD (VCC)</text>
<text x="215.8" y="153.2">1</text>
<text x="216.1" y="150.9">2</text>
<text x="265.6" y="152.3">C</text>
<text x="33.8" y="159.9">1</text>
<text x="84.3" y="159.9">6</text>
<text x="92.3" y="157.3" transform="rotate(-90 92.3 157.3)">5</text>
<text x="97.3" y="159.9">3</text>
<text x="146.5" y="157.6">+3.3V</text>
<text x="13.1" y="168">B</text>
<text x="33.8" y="162.9">2</text>
<text x="84.3" y="162.9">8</text>
<text x="84.3" y="165.8">7</text>
<text x="97.3" y="162.9">2</text>
<text x="97.3" y="165.8">4</text>
<text x="265.6" y="167.2">B</text>
<text x="90.1" y="173.5" transform="rotate(-90 90.1 173.5)">9</text>
<text x="94.5" y="173.5" transform="rotate(-90 94.5 173.5)">1</text>
<text x="142.7" y="171.8">3</text>
<text x="147.5" y="169.2" transform="rotate(-90 147.5 169.2)">5</text>
<text x="152.6" y="173.3">1</text>
<text x="142.7" y="175.6">4</text>
<text x="147.5" y="179.5" transform="rotate(-90 147.5 179.5)">2</text>
<text x="13.1" y="182.9">A</text>
<text x="209.2" y="185.6">FILE:</text>
<text x="209.2" y="183.4">TITLE</text>
<text x="236.1" y="185.6">REVISION:</text>
<text x="265.6" y="182.2">A</text>
<text x="19.9" y="189.7">1</text>
<text x="34.8" y="189.7">2</text>
<text x="49.8" y="189.7">3</text>
<text x="64.7" y="189.7">4</text>
<text x="79.6" y="189.6">5</text>
<text x="94.6" y="189.7">6</text>
<text x="109.5" y="189.6">7</text>
<text x="124.5" y="189.7">8</text>
<text x="139.4" y="189.7">9</text>
<text x="154" y="189.7">10</text>
<text x="169" y="189.7">11</text>
<text x="183.9" y="189.7">12</text>
<text x="198.9" y="189.7">13</text>
<text x="209.2" y="187.9">PAGE</text>
<text x="213.8" y="189.7">14</text>
<text x="221.9" y="187.9">OF</text>
<text x="228.7" y="189.7">15</text>
<text x="236.1" y="187.9">DRAWN BY:</text>
<text x="243.7" y="189.7">16</text>
<text x="258.6" y="189.7">17</text>
</g>
<g font-size=".9">
<text x="119.8" y="65.6">MISO</text>
<text x="123.4" y="65.6">5V</text>
<text x="120.1" y="68.6">SCK</text>
<text x="120.1" y="71.6">RST</text>
<text x="122.8" y="68.6">MOSI</text>
<text x="123" y="71.6">GND</text>
</g>
<g font-size=".8">
<text x="132.5" y="111.3">4</text>
<text x="146.4" y="111.3">3</text>
<text x="132.5" y="115">5</text>
<text x="132.5" y="118.8">6</text>
<text x="146.4" y="118.8">1</text>
<text x="146.4" y="115">2</text>
<text x="235.7" y="117.7" transform="rotate(-90 235.7 117.7)">D</text>
<text x="241.7" y="117.7" transform="rotate(-90 241.7 117.7)">S</text>
<text x="237.9" y="120.6" transform="rotate(-90 237.9 120.6)">G</text>
<text x="132.5" y="128.5">4</text>
<text x="146.4" y="128.5">3</text>
<text x="132.5" y="132.2">5</text>
<text x="132.5" y="136">6</text>
<text x="146.4" y="136">1</text>
<text x="146.4" y="132.2">2</text>
</g>
<g font-size=".7">
<text x="101.6" y="64.6" transform="rotate(-90 101.6 64.6)">1</text>
<text x="62.8" y="71.7" transform="rotate(90 62.8 71.7)">4</text>
<text x="69.5" y="71.7" transform="rotate(90 69.5 71.7)">3</text>
<text x="78.4" y="71.7" transform="rotate(90 78.4 71.7)">3</text>
<text x="83.7" y="71.7" transform="rotate(90 83.7 71.7)">4</text>
<text x="101.6" y="70.6" transform="rotate(-90 101.6 70.6)">8</text>
<text x="62.8" y="77.7" transform="rotate(90 62.8 77.7)">5</text>
<text x="69.5" y="77.7" transform="rotate(90 69.5 77.7)">6</text>
<text x="78.4" y="77.7" transform="rotate(90 78.4 77.7)">6</text>
<text x="83.7" y="77.7" transform="rotate(90 83.7 77.7)">5</text>
<text x="137.5" y="77.7" transform="rotate(90 137.5 77.7)">2</text>
<text x="237.6" y="76.2" transform="rotate(90 237.6 76.2)">2</text>
<text x="242.8" y="76.2" transform="rotate(90 242.8 76.2)">1</text>
<text x="137.5" y="83.7" transform="rotate(90 137.5 83.7)">7</text>
<text x="237.6" y="82.2" transform="rotate(90 237.6 82.2)">7</text>
<text x="242.8" y="82.2" transform="rotate(90 242.8 82.2)">8</text>
<text x="101.2" y="95.2">1</text>
<text x="107.2" y="95.2">8</text>
<text x="101.2" y="97.5">2</text>
<text x="101.2" y="99.7">3</text>
<text x="101.2" y="102">4</text>
<text x="107.2" y="97.5">7</text>
<text x="107.2" y="99.7">6</text>
<text x="107.2" y="102">5</text>
<text x="60.1" y="113.9">3</text>
<text x="66.1" y="113.9">6</text>
<text x="70.2" y="116.5" transform="rotate(-90 70.2 116.5)">7</text>
<text x="70.2" y="122.5" transform="rotate(-90 70.2 122.5)">2</text>
<text x="60.1" y="128.1">4</text>
<text x="66.1" y="128.1">5</text>
<text x="70.2" y="130.7" transform="rotate(-90 70.2 130.7)">5</text>
<text x="70.2" y="136.7" transform="rotate(-90 70.2 136.7)">4</text>
<text x="95.2" y="145.3">1</text>
<text x="101.2" y="145.3">8</text>
<text x="105.3" y="147.9" transform="rotate(-90 105.3 147.9)">6</text>
<text x="105.3" y="153.9" transform="rotate(-90 105.3 153.9)">3</text>
<text x="159.1" y="174.9">8</text>
<text x="165.1" y="174.9">1</text>
</g>
</svg>
